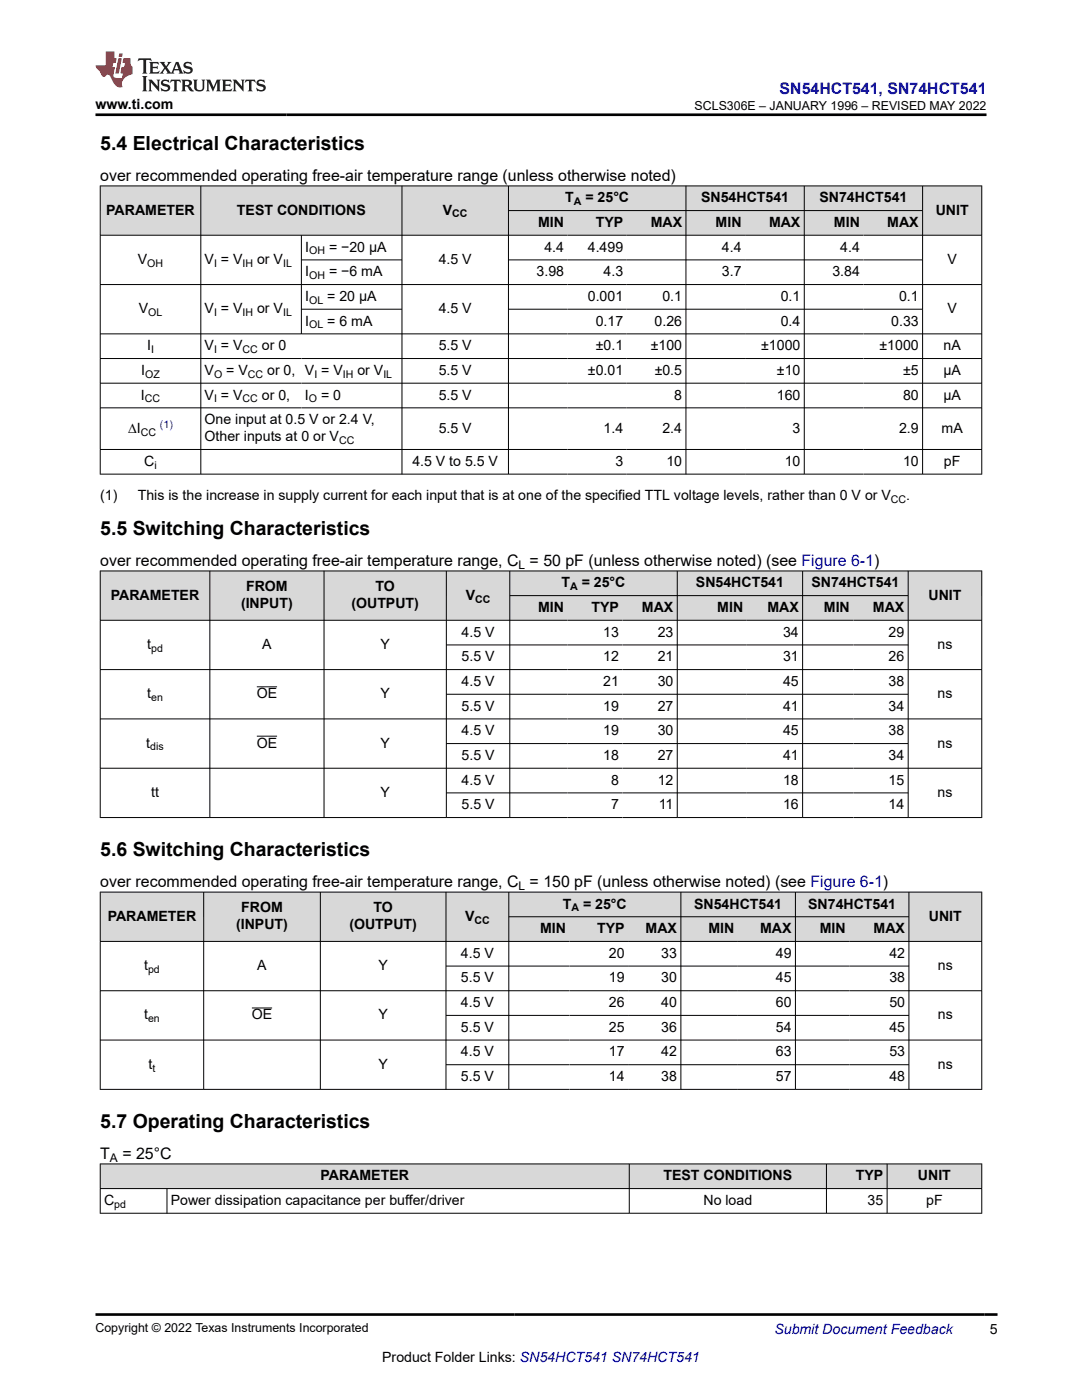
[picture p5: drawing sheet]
<svg xmlns="http://www.w3.org/2000/svg" width="216mm" height="279mm" viewBox="0 0 216 279" stroke-linecap="round" stroke-linejoin="round" font-family="sans-serif">
<g fill="#d8d8d8">
<path d="M20 37.1h175.9v4.9h-175.9z" fill-rule="evenodd"/>
<path d="M20.1 37.2h19.9v9.7h-19.9z" fill-rule="evenodd"/>
<path d="M40.1 37.2h40v9.7h-40z" fill-rule="evenodd"/>
<path d="M80.3 37.2h21.1v9.7h-21.1z" fill-rule="evenodd"/>
<path d="M101.5 37.2h35.3v4.8h-35.3z" fill-rule="evenodd"/>
<path d="M136.9 37.2h23.5v4.8h-23.5z" fill-rule="evenodd"/>
<path d="M160.5 37.2h23.5v4.8h-23.5z" fill-rule="evenodd"/>
<path d="M184.2 37.2h11.6v9.7h-11.6z" fill-rule="evenodd"/>
<path d="M101.5 42.1h11.8v4.8h-11.8z" fill-rule="evenodd"/>
<path d="M113.3 42.1h11.8v4.8h-11.8z" fill-rule="evenodd"/>
<path d="M125.1 42.1h11.7v4.8h-11.7z" fill-rule="evenodd"/>
<path d="M136.9 42.1h11.8v4.8h-11.8z" fill-rule="evenodd"/>
<path d="M148.7 42.1h11.7v4.8h-11.7z" fill-rule="evenodd"/>
<path d="M160.5 42.1h11.8v4.8h-11.8z" fill-rule="evenodd"/>
<path d="M172.3 42.1h11.7v4.8h-11.7z" fill-rule="evenodd"/>
</g>
<g fill="none" stroke="#000" stroke-width=".2">
<path d="M19.9 37.1h176.1M20 37v57.7M40.1 37v57.7M80.2 37v57.7M101.5 37v57.7M136.9 37v57.7M160.5 37v57.7M184.1 37v57.7M195.9 37v57.7M19.9 46.9h176.1M19.9 56.8h176.1M60.1 46.9v19.8"/>
<path d="M60.1 51.9h20.2M101.5 42h82.7M101.5 51.9h82.7M19.9 66.6h176.1M19.9 71.6h176.1M19.9 76.5h176.1M60.1 61.7h20.2M101.5 61.7h82.7M19.9 81.4h176.1M19.9 89.7h176.1M19.9 94.6h176.1"/>
</g>
<g fill="#d8d8d8">
<path d="M20 113.9h175.9v5h-175.9z" fill-rule="evenodd"/>
<path d="M20.1 114h21.7v9.7h-21.7z" fill-rule="evenodd"/>
<path d="M41.9 114h22.7v9.7h-22.7z" fill-rule="evenodd"/>
<path d="M64.7 114h24.3v9.7h-24.3z" fill-rule="evenodd"/>
<path d="M89.1 114h12.6v9.7h-12.6z" fill-rule="evenodd"/>
<path d="M101.8 114h33.3v4.8h-33.3z" fill-rule="evenodd"/>
<path d="M135.2 114h24.9v4.8h-24.9z" fill-rule="evenodd"/>
<path d="M160.2 114h21v4.8h-21z" fill-rule="evenodd"/>
<path d="M181.3 114h14.5v9.7h-14.5z" fill-rule="evenodd"/>
<path d="M101.8 118.9h11.5v4.8h-11.5z" fill-rule="evenodd"/>
<path d="M113.3 118.9h10.9v4.8h-10.9z" fill-rule="evenodd"/>
<path d="M124.2 118.9h10.9v4.8h-10.9z" fill-rule="evenodd"/>
<path d="M135.2 118.9h13.8v4.8h-13.8z" fill-rule="evenodd"/>
<path d="M149 118.9h11.1v4.8h-11.1z" fill-rule="evenodd"/>
<path d="M160.2 118.9h10.1v4.8h-10.1z" fill-rule="evenodd"/>
<path d="M170.3 118.9h10.9v4.8h-10.9z" fill-rule="evenodd"/>
</g>
<g fill="none" stroke="#000" stroke-width=".2">
<path d="M19.9 113.9h176.1M20 113.9v49.3M41.9 113.9v49.3M64.7 113.9v49.3M89.1 113.9v49.3M101.7 113.9v49.3M101.7 118.9h79.6M135.1 113.9v49.3M160.2 113.9v49.3M181.2 113.9v49.3M195.9 113.9v49.3M19.9 123.8h176.1"/>
<path d="M19.9 133.6h176.1M51.2 137.1h4.1M89.1 128.7h92.2M89.1 138.6h92.2M19.9 143.5h176.1M19.9 153.3h176.1M51.2 146.9h4.1M89.1 148.4h92.2M89.1 158.2h92.2M19.9 163.2h176.1"/>
</g>
<g fill="#d8d8d8">
<path d="M20 178h175.9v5h-175.9z" fill-rule="evenodd"/>
<path d="M20.1 178.1h20.5v9.7h-20.5z" fill-rule="evenodd"/>
<path d="M40.7 178.1h23.2v9.7h-23.2z" fill-rule="evenodd"/>
<path d="M64 178.1h24.9v9.7h-24.9z" fill-rule="evenodd"/>
<path d="M89.1 178.1h12.4v9.7h-12.4z" fill-rule="evenodd"/>
<path d="M101.6 178.1h34.2v4.8h-34.2z" fill-rule="evenodd"/>
<path d="M135.9 178.1h22.8v4.8h-22.8z" fill-rule="evenodd"/>
<path d="M158.8 178.1h22.5v4.8h-22.5z" fill-rule="evenodd"/>
<path d="M181.4 178.1h14.4v9.7h-14.4z" fill-rule="evenodd"/>
<path d="M101.6 183h12v4.8h-12z" fill-rule="evenodd"/>
<path d="M113.6 183h11.7v4.8h-11.7z" fill-rule="evenodd"/>
<path d="M125.3 183h10.5v4.8h-10.5z" fill-rule="evenodd"/>
<path d="M135.9 183h11.3v4.8h-11.3z" fill-rule="evenodd"/>
<path d="M147.2 183h11.5v4.8h-11.5z" fill-rule="evenodd"/>
<path d="M158.8 183h10.7v4.8h-10.7z" fill-rule="evenodd"/>
<path d="M169.5 183h11.8v4.8h-11.8z" fill-rule="evenodd"/>
</g>
<g fill="none" stroke="#000" stroke-width=".2">
<path d="M19.9 178h176.1M20 178v39.5M40.6 178v39.5M63.9 178v39.5M89 178v39.5M101.5 178v39.5M135.9 178v39.5M158.7 178v39.5M181.4 178v39.5M195.9 178v39.5M19.9 187.9h176.1M19.9 197.7h176.1"/>
<path d="M89 192.8h92.4M101.5 183h79.9M19.9 207.6h176.1M19.9 217.4h176.1M50.2 201.2h4.1M89 202.6h92.4M89 212.5h92.4"/>
</g>
<g fill="#d8d8d8">
<path d="M20 232.3h175.9v4.9h-175.9z" fill-rule="evenodd"/>
<path d="M20.1 232.3h105.4v4.8h-105.4z" fill-rule="evenodd"/>
<path d="M125.6 232.3h39.2v4.8h-39.2z" fill-rule="evenodd"/>
<path d="M165 232.3h12v4.8h-12z" fill-rule="evenodd"/>
<path d="M177.1 232.3h18.7v4.8h-18.7z" fill-rule="evenodd"/>
</g>
<path d="M19.9 232.3h176.1M19.9 237.2h176.1M20 232.2v10M33.3 237.2v5M125.6 232.2v10M164.9 232.2v10M177 232.2v10M195.9 232.2v10M19.9 242.1h176.1" fill="none" stroke="#000" stroke-width=".2"/>
<path d="M27.7 11.6l-.2 .6 .5-.2h.6v.1v2.2l-.2 .4h1l-.2-.4v-2.2v-.1h.5l.5 .2-.1-.6zM29.8 12.4l.2 .3v1.6l-.2 .4h1.9l.1-.6a1.08 1.08 0 0 1-1.3 .2v-.7h.6l.4 .2v-.7l-.4 .2h-.6v-.5l.2-.2a1 1 0 0 1 1 .3l-.1-.5zM31.8 12.4l1 1.1-1 1.2h.9l-.2-.2 .4-.8 .5 .8-.2 .2h1.6l-.2-.2 .1-.5h1l.1 .5-.1 .2h.9l-.2-.4-.8-1.9h-.5l-1 2.1-.8-1.1 .9-1h-.8l.2 .2-.5 .6-.3-.6 .1-.2zM35.2 12.8l.4 1h-.8zM36.8 12.5a.65 .65 0 0 0-.2 .7 .65 .65 0 0 0 .6 .5l.7 .1 .1 .3a.79 .79 0 0 1-.7 .4 .79 .79 0 0 1-.7-.5l.1 .7 .2-.1a.93 .93 0 0 0 1.1 0 .93 .93 0 0 0 .4-.9 1.46 1.46 0 0 0-1.2-.6l-.1-.3a1.09 1.09 0 0 1 1.2 .2l-.2-.6-.1 .1-.6-.2zM28.4 15.2l.2 .4v2.2l-.2 .4h1l-.2-.4v-2.2l.2-.4zM29.6 15.9l.2 .4v1.5l-.2 .4h.8l-.3-.4v-1.3l1.7 1.8v-2l.2-.4h-.8l.2 .2 .1 1.1-1.2-1.3zM32.3 16a.65 .65 0 0 0-.2 .8 .65 .65 0 0 0 .7 .4l.6 .2 .1 .2a.79 .79 0 0 1-.7 .4 .79 .79 0 0 1-.7-.5l.1 .7 .2-.1a.93 .93 0 0 0 1.1 .1 .93 .93 0 0 0 .4-1 1.46 1.46 0 0 0-1.2-.5l-.1-.4a1.09 1.09 0 0 1 1.2 .2l-.2-.6-.1 .1-.6-.1zM34.1 15.9l-.1 .6a.63 .63 0 0 1 .7-.3l.1 1.6-.3 .4h1l-.2-.4v-1.6a.66 .66 0 0 1 .8 .3l-.1-.6zM36.2 15.9l.2 .4v1.5l-.2 .4h.9l-.2-.2v-.7h.5l.1 .2a.79 .79 0 0 0 1.2 .6l-1-.9a.61 .61 0 0 0 .6-.6 .61 .61 0 0 0-.5-.7zM36.9 16.2h.2a.47 .47 0 0 1 .5 .1 .47 .47 0 0 1 .1 .5l-.2 .1-.6 .1zM38.5 15.9l.2 .2a2.27 2.27 0 0 0 .4 2 1.04 1.04 0 0 0 1.7-.7v-1.3l.2-.2h-.8l.2 .4v1.1a.6 .6 0 0 1-.6 .6 .6 .6 0 0 1-.6-.6v-1.1l.3-.4zM41.1 15.9l.2 .4v1.5l-.2 .4h.7l-.2-.4v-1.4l.9 1.9 .8-1.9v1.4l-.2 .4h1l-.3-.4v-1.5l.3-.4h-.8l-.7 1.5-.7-1.5zM44.3 15.9l.2 .4v1.5l-.2 .4h1.9l.1-.6a1.09 1.09 0 0 1-1.3 .2v-.7h.6l.4 .2v-.6l-.4 .2h-.6v-.6l.2-.1a1.01 1.01 0 0 1 1 .3l-.1-.6zM46.4 15.9l.3 .4v1.5l-.3 .4h.8l-.2-.4v-1.3l1.6 1.8v-2l.2-.4h-.7l.2 .2v1.1l-1.2-1.3zM49 15.9l-.1 .6a.63 .63 0 0 1 .8-.3v1.6l-.3 .4h1l-.2-.4v-1.6a.66 .66 0 0 1 .8 .3l-.1-.6zM51.4 16a.65 .65 0 0 0-.2 .8 .65 .65 0 0 0 .6 .4l.6 .2 .2 .2a.79 .79 0 0 1-.8 .4 .79 .79 0 0 1-.6-.5l.1 .7 .2-.1a.93 .93 0 0 0 1 .1 .93 .93 0 0 0 .5-1 1.46 1.46 0 0 0-1.3-.5l-.1-.4a1.09 1.09 0 0 1 1.3 .2l-.2-.6-.2 .1-.5-.1z" fill="#231f20"/>
<path d="M21.1 10.3v2.7h-2.1l.1 .4 .9 1a.95 .95 0 0 0 .9 .9 .59 .59 0 0 1 .6-.4 .59 .59 0 0 1 .5 .3l.4 .8a1.59 1.59 0 0 0 2.1 1.4 1.61 1.61 0 0 1 1-2.3l1-.3-.1-1.5a1.59 1.59 0 0 1-.4-1.7h-1.4l-.2 .9h.5l-.1 .9h-.5l-.2 .9v.3l.4 .1-.2 .9h-.6a.73 .73 0 0 1-1.1-.7l.3-1.5h-.5l.2-.9h.5l.2-.9h-.5v-1.3zM23.6 11.6l-.6 3.1h.7l.6-3.1zM23.8 10.7l-.1 .6h.7l.1-.6z" fill="#ed1c24"/>
<path d="M19.1 22.9h177.8M19.1 262.3h179.9" fill="none" stroke="#000" stroke-width=".53"/>
<g font-size="3.9">
<text x="20" y="29.9">5.4 Electrical Characteristics</text>
<text x="20" y="106.7">5.5 Switching Characteristics</text>
<text x="20" y="170.8">5.6 Switching Characteristics</text>
<text x="20" y="225.1">5.7 Operating Characteristics</text>
</g>
<text font-size="3.2" fill="#00f" x="155.6" y="18.7">SN54HCT541, SN74HCT541</text>
<g font-size="3.2">
<text x="20" y="36.1">over recommended operating free-air temperature range (unless otherwise noted)</text>
<text x="20" y="112.9">over recommended operating free-air temperature range, C = 50 pF (unless otherwise noted) (see Figure 6-1)</text>
<text x="20" y="177">over recommended operating free-air temperature range, C = 150 pF (unless otherwise noted) (see Figure 6-1)</text>
<text x="20" y="231.2">T</text>
<text x="24.4" y="231.2">= 25°C</text>
</g>
<g font-size="2.8">
<text x="19.1" y="21.8">www.ti.com</text>
<text x="112.8" y="40.4">T</text>
<text x="116.8" y="40.4">= 25°C</text>
<text x="139.9" y="40.4">SN54HCT541</text>
<text x="163.5" y="40.4">SN74HCT541</text>
<text x="21.2" y="42.8">PARAMETER</text>
<text x="47.3" y="42.8">TEST CONDITIONS</text>
<text x="88.4" y="42.8">V</text>
<text x="107.4" y="45.3">MIN</text>
<text x="118.9" y="45.3">TYP</text>
<text x="129.8" y="45.3">MAX</text>
<text x="142.8" y="45.3">MIN</text>
<text x="153.4" y="45.3">MAX</text>
<text x="166.4" y="45.3">MIN</text>
<text x="177.1" y="45.3">MAX</text>
<text x="186.7" y="42.8">UNIT</text>
<text x="27.5" y="52.7">V</text>
<text x="40.8" y="52.7">V = V</text>
<text x="51.3" y="52.7">or V</text>
<text x="60.9" y="50.2">I</text>
<text x="65.6" y="50.2">= −20 µA</text>
<text x="87.5" y="52.7">4.5 V</text>
<text x="108.6" y="50.2">4.4</text>
<text x="117.3" y="50.2">4.499</text>
<text x="144" y="50.2">4.4</text>
<text x="167.7" y="50.2">4.4</text>
<text x="189.1" y="52.7">V</text>
<text x="60.9" y="55.1">I</text>
<text x="65.6" y="55.1">= −6 mA</text>
<text x="107.1" y="55.1">3.98</text>
<text x="120.4" y="55.1">4.3</text>
<text x="144" y="55.1">3.7</text>
<text x="166.1" y="55.1">3.84</text>
<text x="27.7" y="62.5">V</text>
<text x="40.8" y="62.5">V = V</text>
<text x="51.3" y="62.5">or V</text>
<text x="60.9" y="60.1">I</text>
<text x="60.9" y="65">I</text>
<text x="65.3" y="60.1">= 20 µA</text>
<text x="65.3" y="65">= 6 mA</text>
<text x="87.5" y="62.5">4.5 V</text>
<text x="117.3" y="60.1">0.001</text>
<text x="118.9" y="65">0.17</text>
<text x="130.6" y="65">0.26</text>
<text x="132.2" y="60.1">0.1</text>
<text x="155.8" y="60.1">0.1</text>
<text x="155.8" y="65">0.4</text>
<text x="177.8" y="65">0.33</text>
<text x="179.4" y="60.1">0.1</text>
<text x="189.1" y="62.5">V</text>
<text x="29.3" y="69.9">I</text>
<text x="40.8" y="69.9">V = V</text>
<text x="52.2" y="69.9">or 0</text>
<text x="87.5" y="69.9">5.5 V</text>
<text x="118.9" y="69.9">±0.1</text>
<text x="129.8" y="69.9">±100</text>
<text x="151.9" y="69.9">±1000</text>
<text x="175.5" y="69.9">±1000</text>
<text x="188.3" y="69.9">nA</text>
<text x="28.2" y="74.8">I</text>
<text x="40.8" y="74.8">V</text>
<text x="45.2" y="74.8">= V</text>
<text x="53.3" y="74.8">or 0, V = V</text>
<text x="71.3" y="74.8">or V</text>
<text x="87.5" y="74.8">5.5 V</text>
<text x="117.3" y="74.8">±0.01</text>
<text x="130.6" y="74.8">±0.5</text>
<text x="155" y="74.8">±10</text>
<text x="180.2" y="74.8">±5</text>
<text x="188.2" y="74.8">µA</text>
<text x="28.1" y="79.7">I</text>
<text x="40.8" y="79.7">V = V</text>
<text x="52.2" y="79.7">or 0,</text>
<text x="60.8" y="79.7">I</text>
<text x="64.1" y="79.7">= 0</text>
<text x="87.5" y="79.7">5.5 V</text>
<text x="134.5" y="79.7">8</text>
<text x="155" y="79.7">160</text>
<text x="180.2" y="79.7">80</text>
<text x="188.2" y="79.7">µA</text>
<text x="25.6" y="86.4">∆I</text>
<text x="40.8" y="84.7">One input at 0.5 V or 2.4 V,</text>
<text x="40.8" y="88.1">Other inputs at 0 or V</text>
<text x="87.5" y="86.4">5.5 V</text>
<text x="120.4" y="86.4">1.4</text>
<text x="132.2" y="86.4">2.4</text>
<text x="158.1" y="86.4">3</text>
<text x="179.4" y="86.4">2.9</text>
<text x="187.9" y="86.4">mA</text>
<text x="28.8" y="93">C</text>
<text x="82.3" y="93">4.5 V to 5.5 V</text>
<text x="122.8" y="93">3</text>
<text x="133" y="93">10</text>
<text x="156.6" y="93">10</text>
<text x="180.2" y="93">10</text>
<text x="188.4" y="93">pF</text>
<text x="20" y="99.8">(1)</text>
<text x="27.5" y="99.8">This is the increase in supply current for each input that is at one of the specified TTL voltage levels, rather than 0 V or V</text>
<text x="180.8" y="99.8">.</text>
<text x="22.1" y="119.7">PARAMETER</text>
<text x="49.1" y="118">FROM</text>
<text x="74.9" y="118">TO</text>
<text x="92.9" y="119.7">V</text>
<text x="112" y="117.2">T</text>
<text x="116.1" y="117.2">= 25°C</text>
<text x="138.9" y="117.2">SN54HCT541</text>
<text x="161.9" y="117.2">SN74HCT541</text>
<text x="185.3" y="119.7">UNIT</text>
<text x="48.1" y="121.4">(INPUT)</text>
<text x="70.1" y="121.4">(OUTPUT)</text>
<text x="107.4" y="122.1">MIN</text>
<text x="118" y="122.1">TYP</text>
<text x="128.1" y="122.1">MAX</text>
<text x="143.1" y="122.1">MIN</text>
<text x="153.1" y="122.1">MAX</text>
<text x="164.4" y="122.1">MIN</text>
<text x="174.2" y="122.1">MAX</text>
<text x="29.4" y="129.5">t</text>
<text x="52.3" y="129.5">A</text>
<text x="75.9" y="129.5">Y</text>
<text x="92.1" y="127.1">4.5 V</text>
<text x="92.1" y="132">5.5 V</text>
<text x="120.4" y="127.1">13</text>
<text x="120.4" y="132">12</text>
<text x="131.2" y="127.1">23</text>
<text x="131.2" y="132">21</text>
<text x="156.2" y="127.1">34</text>
<text x="156.2" y="132">31</text>
<text x="177.3" y="127.1">29</text>
<text x="177.3" y="132">26</text>
<text x="187.1" y="129.5">ns</text>
<text x="92.1" y="136.9">4.5 V</text>
<text x="120.4" y="136.9">21</text>
<text x="131.2" y="136.9">30</text>
<text x="156.2" y="136.9">45</text>
<text x="177.3" y="136.9">38</text>
<text x="29.4" y="139.4">t</text>
<text x="51.2" y="139.4">OE</text>
<text x="75.9" y="139.4">Y</text>
<text x="92.1" y="141.8">5.5 V</text>
<text x="120.4" y="141.8">19</text>
<text x="131.2" y="141.8">27</text>
<text x="156.2" y="141.8">41</text>
<text x="177.3" y="141.8">34</text>
<text x="187.1" y="139.4">ns</text>
<text x="29.2" y="149.2">t</text>
<text x="51.2" y="149.2">OE</text>
<text x="75.9" y="149.2">Y</text>
<text x="92.1" y="146.7">4.5 V</text>
<text x="120.4" y="146.7">19</text>
<text x="131.2" y="146.7">30</text>
<text x="156.2" y="146.7">45</text>
<text x="177.3" y="146.7">38</text>
<text x="187.1" y="149.2">ns</text>
<text x="92.1" y="151.7">5.5 V</text>
<text x="120.4" y="151.7">18</text>
<text x="131.2" y="151.7">27</text>
<text x="156.2" y="151.7">41</text>
<text x="177.3" y="151.7">34</text>
<text x="30.2" y="159.1">tt</text>
<text x="75.9" y="159.1">Y</text>
<text x="92.1" y="156.6">4.5 V</text>
<text x="92.1" y="161.5">5.5 V</text>
<text x="121.9" y="156.6">8</text>
<text x="121.9" y="161.5">7</text>
<text x="131.2" y="156.6">12</text>
<text x="131.4" y="161.5">11</text>
<text x="156.2" y="156.6">18</text>
<text x="156.2" y="161.5">16</text>
<text x="177.3" y="156.6">15</text>
<text x="177.3" y="161.5">14</text>
<text x="187.1" y="159.1">ns</text>
<text x="21.5" y="183.8">PARAMETER</text>
<text x="47.1" y="185.5">(INPUT)</text>
<text x="48.1" y="182.1">FROM</text>
<text x="69.7" y="185.5">(OUTPUT)</text>
<text x="74.5" y="182.1">TO</text>
<text x="92.8" y="183.8">V</text>
<text x="112.3" y="181.3">T</text>
<text x="116.3" y="181.3">= 25°C</text>
<text x="138.5" y="181.3">SN54HCT541</text>
<text x="161.3" y="181.3">SN74HCT541</text>
<text x="185.3" y="183.8">UNIT</text>
<text x="92" y="191.2">4.5 V</text>
<text x="107.8" y="186.2">MIN</text>
<text x="119.1" y="186.2">TYP</text>
<text x="121.5" y="191.2">20</text>
<text x="128.8" y="186.2">MAX</text>
<text x="132" y="191.2">33</text>
<text x="141.4" y="186.2">MIN</text>
<text x="151.7" y="186.2">MAX</text>
<text x="154.8" y="191.2">49</text>
<text x="163.6" y="186.2">MIN</text>
<text x="174.3" y="186.2">MAX</text>
<text x="177.5" y="191.2">42</text>
<text x="28.8" y="193.6">t</text>
<text x="51.3" y="193.6">A</text>
<text x="75.5" y="193.6">Y</text>
<text x="92" y="196.1">5.5 V</text>
<text x="121.5" y="196.1">19</text>
<text x="132" y="196.1">30</text>
<text x="154.8" y="196.1">45</text>
<text x="177.5" y="196.1">38</text>
<text x="187.1" y="193.6">ns</text>
<text x="28.8" y="203.5">t</text>
<text x="50.2" y="203.5">OE</text>
<text x="75.5" y="203.5">Y</text>
<text x="92" y="201">4.5 V</text>
<text x="121.5" y="201">26</text>
<text x="132" y="201">40</text>
<text x="154.8" y="201">60</text>
<text x="177.5" y="201">50</text>
<text x="187.1" y="203.5">ns</text>
<text x="92" y="205.9">5.5 V</text>
<text x="121.5" y="205.9">25</text>
<text x="132" y="205.9">36</text>
<text x="154.8" y="205.9">54</text>
<text x="177.5" y="205.9">45</text>
<text x="29.6" y="213.3">t</text>
<text x="75.5" y="213.3">Y</text>
<text x="92" y="210.8">4.5 V</text>
<text x="92" y="215.8">5.5 V</text>
<text x="121.5" y="210.8">17</text>
<text x="121.5" y="215.8">14</text>
<text x="132" y="210.8">42</text>
<text x="132" y="215.8">38</text>
<text x="154.8" y="210.8">63</text>
<text x="154.8" y="215.8">57</text>
<text x="177.5" y="210.8">53</text>
<text x="177.5" y="215.8">48</text>
<text x="187.1" y="213.3">ns</text>
<text x="64" y="235.6">PARAMETER</text>
<text x="132.4" y="235.6">TEST CONDITIONS</text>
<text x="170.8" y="235.6">TYP</text>
<text x="183.2" y="235.6">UNIT</text>
<text x="20.8" y="240.5">C</text>
<text x="34.1" y="240.5">Power dissipation capacitance per buffer/driver</text>
<text x="140.4" y="240.5">No load</text>
<text x="173.1" y="240.5">35</text>
<text x="184.8" y="240.5">pF</text>
<text x="197.5" y="266.1">5</text>
<text x="76.3" y="271.7">Product Folder Links: SN54HCT541 SN74HCT541</text>
</g>
<text font-size="2.8" fill="#00f" x="154.5" y="266.2">Submit Document Feedback</text>
<g font-size="2.5">
<text x="138.6" y="21.9">SCLS306E – JANUARY 1996 – REVISED MAY 2022</text>
<text x="19.1" y="265.9">Copyright © 2022 Texas Instruments Incorporated</text>
</g>
<g font-size="2.4">
<text x="103.5" y="113.5">L</text>
<text x="103.5" y="177.6">L</text>
<text x="21.9" y="231.9">A</text>
</g>
<g font-size="2.1">
<text x="114.5" y="40.9">A</text>
<text x="90.2" y="43.4">CC</text>
<text x="29.4" y="53.2">OH</text>
<text x="42.7" y="53.2">I</text>
<text x="48.4" y="53.2">IH</text>
<text x="56.5" y="53.2">IL</text>
<text x="61.7" y="50.8">OH</text>
<text x="61.7" y="55.7">OH</text>
<text x="29.6" y="63.1">OL</text>
<text x="42.7" y="63.1">I</text>
<text x="48.4" y="63.1">IH</text>
<text x="56.5" y="63.1">IL</text>
<text x="61.7" y="60.6">OL</text>
<text x="61.7" y="65.5">OL</text>
<text x="30.1" y="70.5">I</text>
<text x="42.7" y="70.5">I</text>
<text x="48.4" y="70.5">CC</text>
<text x="29" y="75.4">OZ</text>
<text x="42.7" y="75.4">O</text>
<text x="49.5" y="75.4">CC</text>
<text x="62.7" y="75.4">I</text>
<text x="68.4" y="75.4">IH</text>
<text x="76.5" y="75.4">IL</text>
<text x="28.9" y="80.3">CC</text>
<text x="42.7" y="80.3">I</text>
<text x="48.4" y="80.3">CC</text>
<text x="61.6" y="80.3">O</text>
<text x="28.1" y="86.9">CC</text>
<text x="67.7" y="88.6">CC</text>
<text x="30.8" y="93.5">i</text>
<text x="177.8" y="100.3">CC</text>
<text x="113.8" y="117.8">A</text>
<text x="94.8" y="120.2">CC</text>
<text x="30.2" y="130.1">pd</text>
<text x="30.2" y="139.9">en</text>
<text x="30" y="149.8">dis</text>
<text x="94.7" y="184.3">CC</text>
<text x="114" y="181.9">A</text>
<text x="29.5" y="194.2">pd</text>
<text x="29.5" y="204">en</text>
<text x="30.4" y="213.9">t</text>
<text x="22.8" y="241">pd</text>
</g>
<text font-size="2.1" fill="#00f" x="31.9" y="85.4">(1)</text>
</svg>
